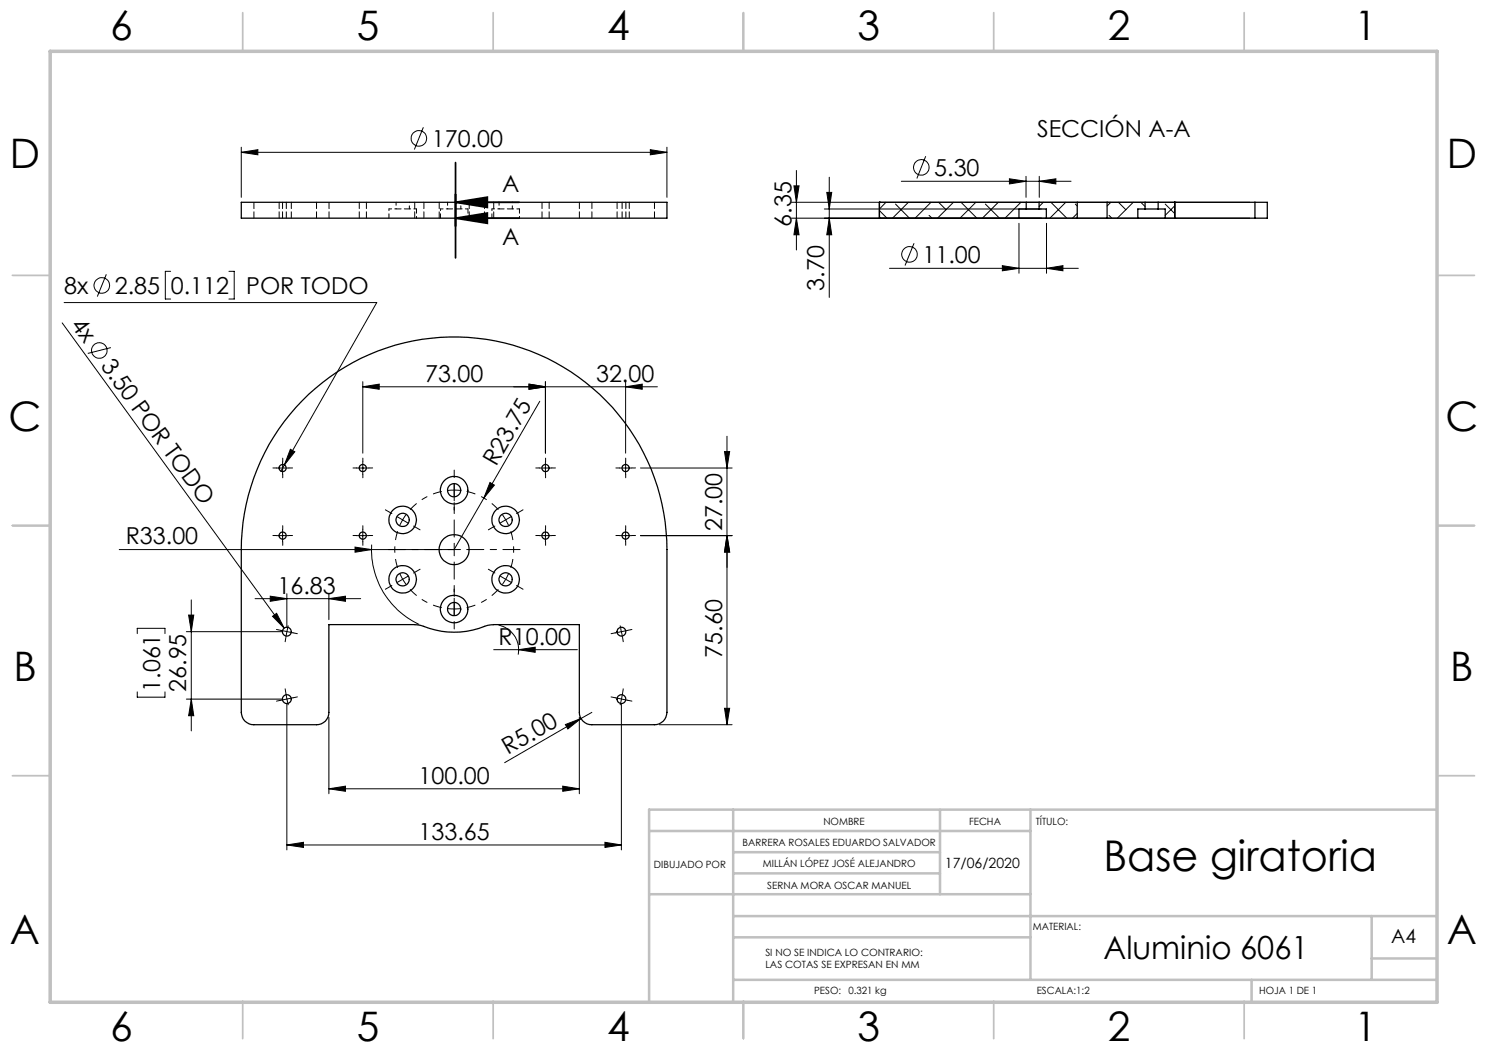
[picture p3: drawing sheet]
<svg xmlns="http://www.w3.org/2000/svg" width="297mm" height="210mm" viewBox="0 0 297 210" stroke-linecap="round" stroke-linejoin="round" font-family="sans-serif">
<g fill="none" stroke="#000" stroke-width=".2">
<path d="M48.2 30.4l3.3-.5v1zM48.2 29.4v10M48.2 30.4h85M84.6 25.4l-1.8 4.5M129.9 29.9l3.3 .5-3.3 .5zM133.2 29.4v10M158.6 37.1h1l-.5 3.3zM159.1 34.1v15.8M165.1 38.4h1l-.5 3.4zM165.6 35.4v24M180 36.2h33.9M184.9 31.2l-1.8 4.5"/>
<path d="M201.6 35.7l3.3 .5-3.3 .6zM204.9 35.2v4.2M207.6 36.2l3.3-.5v1.1zM207.6 35.2v4.2M21.2 54.8l-1.8 4.5M34.1 54.2h-1.1v5.6h1.1M45.7 54.2h1.1v5.6h-1.1M158.1 40.4h91.5M158.1 43.6h91.5M159.1 43.6l.5 3.3h-1zM164.6 41.8h43.4M165.6 43.6l.5 3.3h-1z"/>
<path d="M175.6 42.1l1.6 1.5M177 40.4l-1.4 1.4M177.7 53.6h37.7M178.9 40.8l2.7 2.8M181.4 40.4l-3.1 3.2M182.6 48.6l-1.8 4.4M185.6 43l.6 .6M185.9 40.4l-3.1 3.2M187.5 40.4l1.4 1.5M190.4 40.4l-3.1 3.2M191.9 40.4l3.2 3.2M194.9 40.4l-3.2 3.2"/>
<path d="M196.8 40.8l2.8 2.8M199.4 40.4l-3.2 3.2M200.2 53.1l3.3 .5-3.3 .5zM203.5 44.6v10M203.9 40.4l-3.2 3.2M208.4 40.4l-.9 .9M209 53.6l3.3-.5v1zM209 44.6v10M209.9 40.4l3.2 3.2M212.9 40.4l-3.2 3.2M214.8 40.8l.4 .4M215.2 42.6l-1 1"/>
<path d="M221.5 43l.6 .6M221.9 40.4l-.8 .8M223.4 40.4l1.5 1.5M226.3 40.4l-3.1 3.2M227.9 40.4l.8 .9M232.7 40.8l1.9 1.9M234.6 41.1l-1.9 1.9M12.4 64.5l44.4 61M12.8 60.5h62.4l-19.1 33.6M22.2 69.5l-4.7 1.1M72.5 77.3l3.2-.5v1zM72.5 76.3v14.2"/>
<path d="M72.5 77.3h58.8M105.7 76.8l3.2 .5-3.2 .5zM108.9 76.3v14.2M125 77.3l3.3-.5v1zM125 76.3v14.2M55.2 93.5h2.5M56.4 92.3v2.5M58 89.8l.9 .5-2.1 2.6zM71.2 93.5h2.5M72.5 92.3v2.5M97.9 96.4l.8 .5-2.1 2.6zM107.7 93.5h2.5"/>
<path d="M107.8 80.2l-17.1 29.6h-66.9M108.9 92.3v2.5M123.7 93.5h2.5M125 92.3v2.5M127.9 93.5h18.3M144.7 90.2h1l-.5 3.3zM145.2 87.2v57.6M38.2 119.9v26.1M50.9 119.6h21.1M54 119.1l3.3 .5-3.3 .5zM55.2 107h2.5M56.4 105.8v2.5"/>
<path d="M57.3 118.6v6.6M65.7 119.6l3.3-.5v1zM65.7 118.6v5.2M70.9 109.3l3.3 .5-3.3 .5zM71.2 107h2.5M72.5 105.8v2.5M74.2 108.8a16.5 16.5 0 0 0 9.5 16M79.3 103.2l1.1 .7M80.4 103.9l-.5 1.1M80.4 103.9l1.1 .6M81.1 102.8l-.7 1.1M107.7 107h2.5"/>
<path d="M108.9 105.8v2.5M123.7 107h2.5M125 105.8v2.5M127.9 107h18.3M145.2 107l.5 3.3h-1zM27.4 126.6v-1.1h5.5v1.1M27.4 138.2v1.1h5.5v-1.1M37.2 126.2h19.1M37.2 139.7h19.1M37.7 122.9h1l-.5 3.3zM38.2 139.7l.5 3.3h-1zM54.4 123.1l.8-.6 1.6 3z"/>
<path d="M98.6 129.8h16.7M99.6 124.9a5 5 0 0 1 3.9 5.9M103.6 129.8l3.3-.5v1zM123.9 125l.5 2.5M125.3 126l-2.4 .5M57.3 140.7v29.1M65.7 157.6l3.3-.5v1zM65.7 143.3v15.3M65.7 157.6h50M112.4 157.1l3.3 .5-3.3 .5zM112.9 144.8l3.1-1.2-2.6 2.1zM115.7 143.3v15.3"/>
<path d="M116 143.6l-15.2 8.8M118.2 142.3l-2.2 1.3M124.1 140.7v29.1M131.7 144.8h14.5M144.7 141.5h1l-.5 3.3zM57.3 168.8l3.3-.5v1zM57.3 168.8h66.8M120.8 168.3l3.3 .5-3.3 .5z"/>
<circle cx="83.7" cy="27.6" r="1.55"/>
<circle cx="184" cy="33.5" r="1.56"/>
<circle cx="20.4" cy="57" r="1.55"/>
<circle cx="181.6" cy="50.8" r="1.55"/>
<circle cx="19.8" cy="70" r="1.56"/>
</g>
<g fill="none" stroke="#000" stroke-width=".2" stroke-dasharray="15.2 1.3 1.3 1.3" stroke-linecap="butt">
<path d="M90.7 97.9l-1.2 .1M90.7 97.9l1.3 .1M80.4 115.7l.7 1.1M80.4 115.7l-.5-1.1M101 115.7l.6-1.1M101 115.7l-.7 1.1M101 103.9l-.7-1.1M101 103.9l.6 1.1M57.1 138.4l-.1-.8M57.1 127.4l-.1 .9M57.3 139.7l.3 1.2M57.3 139.7l-.2-1.3"/>
<path d="M57.3 126.2l-.2 1.2M57.3 126.2l.3-1.2M90.7 121.7l1.3-.1M90.7 121.7l-1.2-.1M124.1 139.7l.3-1.3M124.1 139.7l-.2 1.2M124.4 127.4l.1 .9M124.4 138.4l.1-.8"/>
</g>
<path d="M88.2 98.2a11.9 11.9 0 0 0-6.3 3.6M79.4 106.1a11.9 11.9 0 0 0 0 7.4M81.9 117.8a11.9 11.9 0 0 0 6.3 3.6M99.5 101.8a11.9 11.9 0 0 0-6.3-3.6M102 113.5a11.9 11.9 0 0 0 0-7.4M93.2 121.4a11.9 11.9 0 0 0 6.3-3.6" fill="none" stroke="#000" stroke-width=".2" stroke-dasharray="15.2 1.3 1.3 1.3" stroke-dashoffset="13.4" stroke-linecap="butt"/>
<path d="M91 32.5v19M91 40.4h12.7M91 43.6h12.7M91 40.4l6.3-1v2zM91 43.6l6.3-1v2z" fill="none" stroke="#000" stroke-width=".35"/>
<g fill="none" stroke="#000" stroke-width=".2" stroke-dasharray="15.2 1.3 1.3 1.3">
<path d="M55.2 93.5h-.7M56.5 92.3v-.8M56.5 94.8v.7M57.7 93.5h.7M71.2 93.5h-.7M72.5 92.3v-.8M72.5 94.8v.7M73.7 93.5h.7M90.7 97.9v-1.2M90.7 97.9v1.3M90.7 95.4v-1.5M107.7 93.5h-.7"/>
<path d="M109 92.3v-.8M109 94.8v.7M110.2 93.5h.7M123.7 93.5h-.7M125 92.3v-.8M125 94.8v.7M126.2 93.5h.7M55.2 107h-.7M56.5 105.8v-.8M56.5 108.3v.7M57.7 107h.7M71.2 107h-.7"/>
<path d="M72.5 105.8v-.8M72.5 108.3v.7M73.7 107h.7M78.3 102.6l-1.3-.7M78.3 117l-1.3 .7M80.4 115.7l-1 .7M80.4 115.7l1.1-.6M82.6 105.1l1.3 .8M82.6 114.5l1.3-.8M90.7 109.8v-1.2M90.7 109.8h-1.2M90.7 109.8v1.3"/>
<path d="M90.7 109.8h1.3M90.7 100.4v1.5M90.7 119.2v-1.5M98.8 114.5l-1.3-.8M98.8 105.1l-1.3 .8M101 115.7l1.1 .7M101 115.7l-1.1-.6M101 103.9l1.1-.7M101 103.9l-1.1 .6M103.2 117l1.3 .7M103.2 102.6l1.3-.7M107.7 107h-.7"/>
<path d="M109 105.8v-.8M109 108.3v.7M110.2 107h.7M123.7 107h-.7M125 105.8v-.8M125 108.3v.7M126.2 107h.7M56.1 139.9l-.9 .2M56.1 126l-.9-.2M57.3 139.7l-1.2 .2M57.3 139.7l1.2-.3M57.3 126.2l-1.2-.2"/>
<path d="M57.3 126.2l1.2 .2M58.5 139.4l.9-.1M58.5 126.4l.9 .2M90.7 121.7v1.2M90.7 121.7v-1.3M90.7 124.2v1.5M122.9 126.4l-.9 .2M122.9 139.4l-.9-.1M124.1 139.7l1.3 .2M124.1 139.7l-1.2-.3M125.4 126l.8-.2M125.4 139.9l.8 .2"/>
</g>
<path d="M88.2 109.8h-10.6M90.7 107.3v-10.6M90.7 112.3v10.6M93.2 109.8h10.7" fill="none" stroke="#000" stroke-width=".2" stroke-dasharray="15.2 1.3 1.3 1.3" stroke-dashoffset="11.8"/>
<g fill="none" stroke="#c0c0c0" stroke-width=".35">
<path d="M48.5 2.5v7.5M98.5 2.5v7.5M148.5 2.5v7.5M198.5 2.5v7.5M248.5 2.5v7.5M2.5 55h7.5M287 55h7.5M2.5 105h7.5M287 105h7.5M2.5 155h7.5M287 155h7.5M48.5 200v7.5"/>
<path d="M98.5 200v7.5M148.5 200v7.5M198.5 200v7.5M248.5 200v7.5"/>
</g>
<g fill="none" stroke="#c0c0c0" stroke-width=".5">
<path d="M129.6 178.7h76.2M129.6 166h76.2M146.4 174.5h41.3M146.4 170.3h41.3M146.4 161.8v38.2M187.7 161.8v16.9M205.8 161.8v34M287 161.8h-157.4v38.2M146.4 195.8h140.6M146.4 187.3h59.4M146.4 183h140.6M250 195.8v4.2"/>
<path d="M274 183v12.8M274 191.5h13"/>
</g>
<path d="M10 10.3h277v190h-277z" fill="none" stroke="#c0c0c0" stroke-width=".7"/>
<g fill="#000">
<path d="M97.9 96.4l.8 .5-2.1 2.6zM70.9 109.3l3.3 .5-3.3 .5zM54.4 123.1l.8-.6 1.6 3zM103.6 129.8l3.3-.5v1zM112.9 144.8l3.1-1.2-2.6 2.1z"/>
<path d="M129.9 29.9l3.3 .5-3.3 .5zM48.2 30.4l3.3-.5v1z"/>
<path d="M201.6 35.7l3.3 .5-3.3 .6zM207.6 36.2l3.3-.5v1.1zM200.2 53.1l3.3 .5-3.3 .5zM209 53.6l3.3-.5v1z"/>
<path d="M91 40.4l6.3-1v2zM91 43.6l6.3-1v2z"/>
<path d="M158.6 37.1h1l-.5 3.3zM159.1 43.6l.5 3.3h-1zM165.1 38.4h1l-.5 3.4zM165.6 43.6l.5 3.3h-1z"/>
<path d="M72.5 77.3l3.2-.5v1zM105.7 76.8l3.2 .5-3.2 .5z"/>
<path d="M105.7 76.8l3.2 .5-3.2 .5zM125 77.3l3.3-.5v1zM54 119.1l3.3 .5-3.3 .5zM65.7 119.6l3.3-.5v1z"/>
<path d="M144.7 90.2h1l-.5 3.3zM145.2 107l.5 3.3h-1z"/>
<path d="M145.2 107l.5 3.3h-1zM144.7 141.5h1l-.5 3.3z"/>
<path d="M37.7 122.9h1l-.5 3.3zM38.2 139.7l.5 3.3h-1z"/>
<path d="M65.7 157.6l3.3-.5v1zM112.4 157.1l3.3 .5-3.3 .5zM58 89.8l-1.2 3.1 2.1-2.6z"/>
<path d="M57.3 168.8l3.3-.5v1zM120.8 168.3l3.3 .5-3.3 .5z"/>
</g>
<g fill="none" stroke="#000" stroke-width=".25">
<path d="M48.2 40.4h85v3.2h-85zM175.6 43.6h.1M175.6 40.4h.1M175.6 40.4v3.2M175.6 43.6h27.9M175.6 40.4h29.4M203.5 43.6h5.5M205 41.8h2.5M205 40.4h2.5M205 41.8h-1.5v1.8M205 40.4v1.4M207.5 41.8h1.5v1.8"/>
<path d="M207.5 40.4h7.7M207.5 40.4v1.4M209 43.6h6.2M215.2 43.6h5.9M215.2 40.4h5.9M215.2 40.4v3.2M221.1 43.6h6.2M221.1 40.4h7.6M221.1 40.4v3.2M227.3 43.6h5.4M228.7 41.8h2.6M228.7 40.4h2.6"/>
<path d="M228.7 41.8h-1.4v1.8M228.7 40.4v1.4M231.3 41.8h1.4v1.8M231.3 40.4v1.4M231.3 40.4h19.3M232.7 43.6h17.9M234.6 43.6h.1M234.6 40.4h.1M234.6 40.4v3.2M250.6 40.4h2.5v3.2h-2.5M250.6 40.4v3.2M61.6 78.8a42.5 42.5 0 0 1 46-8 42.5 42.5 0 0 1 25.6 39v32.5a2.47 2.47 0 0 1-2.5 2.5h-12.5a2.47 2.47 0 0 1-2.5-2.5v-17.5h-17.1l-1 .1a17.8 17.8 0 0 1-13.9 0l-.9-.1h-17.1v17.5a2.41 2.41 0 0 1-2.5 2.5h-12.5a2.47 2.47 0 0 1-2.5-2.5v-32.5a42.8 42.8 0 0 1 13.4-31z"/>
<circle cx="56.4" cy="93.5" r=".71"/>
<circle cx="72.5" cy="93.5" r=".71"/>
<circle cx="90.7" cy="97.9" r="2.74"/>
<circle cx="90.7" cy="98" r="1.33"/>
<circle cx="109" cy="93.5" r=".72"/>
<circle cx="125" cy="93.5" r=".71"/>
<circle cx="56.4" cy="107" r=".71"/>
<circle cx="72.5" cy="107" r=".71"/>
<circle cx="80.4" cy="103.9" r="2.77"/>
<circle cx="80.4" cy="103.9" r="1.32"/>
<circle cx="80.4" cy="115.8" r="1.32"/>
<circle cx="80.4" cy="115.8" r="2.76"/>
<circle cx="90.7" cy="109.8" r="2.99"/>
<circle cx="101" cy="103.9" r="1.32"/>
<circle cx="101" cy="115.8" r="1.32"/>
<circle cx="101" cy="103.9" r="2.76"/>
<circle cx="101" cy="115.8" r="2.75"/>
<circle cx="109" cy="107" r=".72"/>
<circle cx="125" cy="107" r=".71"/>
<circle cx="57.3" cy="126.2" r=".89"/>
<circle cx="57.3" cy="139.7" r=".89"/>
<circle cx="90.7" cy="121.7" r="2.75"/>
<circle cx="90.7" cy="121.7" r="1.33"/>
<circle cx="124.1" cy="139.7" r=".89"/>
<circle cx="124.1" cy="126.2" r=".89"/>
</g>
<path d="M79.1 40.4v1.3M81.8 41.7v-1.3M83.2 41.7h-5.5M89.4 40.4v1.3M92 41.7v-1.3M93.5 41.7h-5.5M99.7 40.4v1.3M102.3 41.7v-1.3M103.8 41.7h-5.5" fill="none" stroke="#000" stroke-width=".2" stroke-dasharray="1.3 .6" stroke-dashoffset=".7"/>
<g fill="none" stroke="#000" stroke-width=".2" stroke-dasharray="1.3 .6">
<path d="M50.7 43.6v-3.2M55.8 40.4v3.2M56.4 40.4v3.2M57.2 43.6v-3.2M58.2 43.6v-3.2M63.2 43.6v-3.2M65.7 43.6v-3.2M71.8 40.4v3.2M73.2 43.6v-3.2M82.8 43.6v-3.2M84.7 43.6v-3.2M87.7 40.4v3.2"/>
<path d="M93.7 43.6v-3.2M96.8 43.6v-3.2M98.6 43.6v-3.2M108.3 40.4v3.2M109.7 43.6v-3.2M115.7 43.6v-3.2M118.2 43.6v-3.2M123.3 40.4v3.2M124.3 40.4v3.2M125 43.6v-3.2M125.7 43.6v-3.2M130.7 43.6v-3.2"/>
</g>
<path d="M77.7 41.7v1.9M83.2 43.6v-1.9M88 41.7v1.9M93.5 43.6v-1.9M98.3 41.7v1.9M103.8 43.6v-1.9" fill="none" stroke="#000" stroke-width=".2" stroke-dasharray="1.3 .6" stroke-dashoffset=".9"/>
<text font-size="8.5" x="220.4" y="174.1">Base giratoria</text>
<g font-size="8.1">
<text x="22" y="8">6</text>
<text x="71.2" y="8">5</text>
<text x="121.2" y="8">4</text>
<text x="171.3" y="8">3</text>
<text x="221.3" y="8">2</text>
<text x="270.5" y="8">1</text>
<text x="2" y="33.6">D</text>
<text x="289" y="33.6">D</text>
<text x="1.7" y="86.1">C</text>
<text x="288.7" y="86.1">C</text>
<text x="2.7" y="136.1">B</text>
<text x="289.7" y="136.1">B</text>
<text x="2" y="188.6">A</text>
<text x="289" y="188.6">A</text>
<text x="22" y="208">6</text>
<text x="71.2" y="208">5</text>
<text x="121.2" y="208">4</text>
<text x="171.3" y="208">3</text>
<text x="221.3" y="208">2</text>
<text x="270.5" y="208">1</text>
</g>
<text font-size="6.3" x="220.4" y="191.6">Aluminio 6061</text>
<g font-size="4.7">
<text x="86.2" y="29.3">170.00</text>
<text x="207.1" y="27.4">SECCIÓN A-A</text>
<text x="186.6" y="35.1">5.30</text>
<text x="100.3" y="38.3">A</text>
<text x="158.1" y="45.3" transform="rotate(-90 158.1 45.3)">6.35</text>
<text x="100.3" y="48.9">A</text>
<text x="184.2" y="52.5">11.00</text>
<text x="12.8" y="58.7">8x</text>
<text x="22.9" y="58.7">2.85</text>
<text x="34.1" y="58.7">0.112</text>
<text x="49.2" y="58.7">POR TODO</text>
<text x="164.6" y="58.1" transform="rotate(-90 164.6 58.1)">3.70</text>
<text x="14" y="64.9" transform="rotate(54 14 64.9)">4x</text>
<text x="20" y="73.1" transform="rotate(54 20 73.1)">3.50 POR TODO</text>
<text x="84.9" y="76.2">73.00</text>
<text x="119.1" y="76.2">32.00</text>
<text x="99.1" y="93.3" transform="rotate(-60 99.1 93.3)">R23.75</text>
<text x="144.2" y="106.1" transform="rotate(-90 144.2 106.1)">27.00</text>
<text x="25.1" y="108.8">R33.00</text>
<text x="55.4" y="118.6">16.83</text>
<text x="99.6" y="128.8">R10.00</text>
<text x="144.2" y="131.4" transform="rotate(-90 144.2 131.4)">75.60</text>
<text x="32" y="138.2" transform="rotate(-90 32 138.2)">1.061</text>
<text x="37.2" y="138.2" transform="rotate(-90 37.2 138.2)">26.95</text>
<text x="101.4" y="150.9" transform="rotate(-30 101.4 150.9)">R5.00</text>
<text x="83.6" y="156.6">100.00</text>
<text x="83.6" y="167.8">133.65</text>
</g>
<text font-size="3.9" x="277.9" y="188.5">A4</text>
<text font-size="2.8" x="188.7" y="173.4">17/06/2020</text>
<g font-size="2">
<text x="164.4" y="164.9">NOMBRE</text>
<text x="193.5" y="164.9">FECHA</text>
<text x="206.9" y="164.9">TÍTULO:</text>
<text x="130.6" y="173.3">DIBUJADO POR</text>
<text x="148.3" y="169.1">BARRERA ROSALES EDUARDO SALVADOR</text>
<text x="152.4" y="173.3">MILLÁN LÓPEZ JOSÉ ALEJANDRO</text>
<text x="153.3" y="177.6">SERNA MORA OSCAR MANUEL</text>
<text x="206.3" y="185.9">MATERIAL:</text>
<text x="152.9" y="190.9">SI NO SE INDICA LO CONTRARIO:</text>
<text x="152.9" y="193.4">LAS COTAS SE EXPRESAN EN MM</text>
<text x="162.6" y="198.5">PESO:</text>
<text x="169.4" y="198.6">0.321 kg</text>
<text x="207.1" y="198.6">ESCALA:1:2</text>
<text x="251.5" y="198.6">HOJA 1 DE 1</text>
</g>
</svg>
